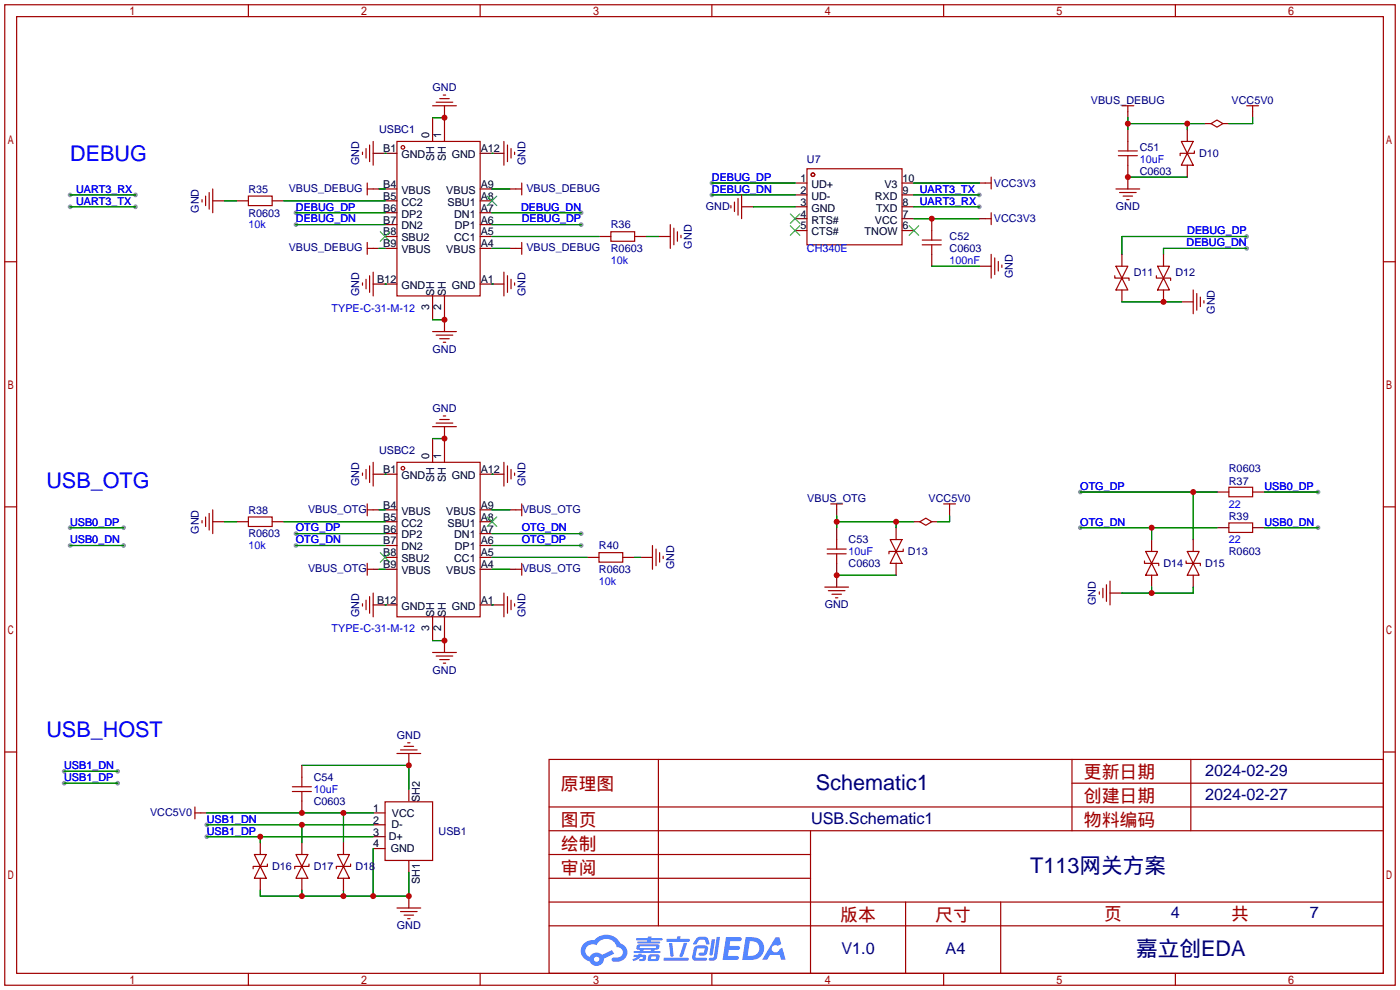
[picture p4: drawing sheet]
<svg xmlns="http://www.w3.org/2000/svg" width="299mm" height="212mm" viewBox="0 0 299 212" stroke-linecap="round" stroke-linejoin="round" font-family="sans-serif">
<g fill="#999">
<circle cx="152.1" cy="39.1" r=".51"/>
<circle cx="152.1" cy="41.7" r=".51"/>
<circle cx="63.2" cy="45.5" r=".51"/>
<circle cx="63.2" cy="48" r=".51"/>
<circle cx="124.2" cy="48" r=".51"/>
<circle cx="124.2" cy="45.5" r=".51"/>
<circle cx="63.2" cy="114" r=".51"/>
<circle cx="63.2" cy="116.6" r=".51"/>
<circle cx="124.2" cy="116.6" r=".51"/>
<circle cx="124.2" cy="114" r=".51"/>
<circle cx="266.4" cy="50.5" r=".51"/>
<circle cx="266.4" cy="53.1" r=".51"/>
<circle cx="230.9" cy="105.2" r=".51"/>
<circle cx="281.7" cy="105.2" r=".51"/>
<circle cx="281.7" cy="112.8" r=".51"/>
<circle cx="230.9" cy="112.8" r=".51"/>
<circle cx="44.2" cy="176.3" r=".51"/>
<circle cx="44.2" cy="178.8" r=".51"/>
<circle cx="15" cy="112.8" r=".51"/>
<circle cx="26.4" cy="112.8" r=".51"/>
<circle cx="26.4" cy="116.6" r=".51"/>
<circle cx="15" cy="116.6" r=".51"/>
<circle cx="13.7" cy="164.8" r=".51"/>
<circle cx="25.1" cy="164.8" r=".51"/>
<circle cx="13.7" cy="167.4" r=".51"/>
<circle cx="25.1" cy="167.4" r=".51"/>
<circle cx="15" cy="41.7" r=".51"/>
<circle cx="29" cy="41.7" r=".51"/>
<circle cx="15" cy="44.2" r=".51"/>
<circle cx="29" cy="44.2" r=".51"/>
<circle cx="209.3" cy="41.7" r=".51"/>
<circle cx="209.3" cy="44.2" r=".51"/>
</g>
<g fill="none" stroke="#a10000" stroke-width=".25">
<path d="M1 1h297.2v209.6h-297.2zM3.6 3.6h292.1v204.4h-292.1zM53.1 1v2.6M102.6 1v2.6M152.1 1v2.6M201.7 1v2.6M251.2 1v2.6M1 55.9h2.6M295.7 55.9h2.5M1 108.3h2.6M295.7 108.3h2.5M1 160.7h2.6"/>
<path d="M117.3 162.3h178.4v45.7h-178.4zM117.3 177.5h178.4M117.3 172.5h178.4M140.7 162.3v35.6M173.2 177.5v30.5M229.1 162.3v15.2M229.1 167.4h66.6M254.5 162.3v15.2M295.7 160.7h2.5M117.3 182.6h55.9M117.3 197.9h178.4M117.3 192.8h178.4"/>
<path d="M117.3 187.7h55.9M193.5 192.8v15.2M213.9 192.8v15.2M53.1 208v2.6M102.6 208v2.6M152.1 208v2.6M201.7 208v2.6M251.2 208v2.6"/>
</g>
<g fill="#5487ff">
<path d="M155.2 200.3h2.6a.48 .48 0 0 1 .7 .4 .48 .48 0 0 1-.6 .4h-1.8l-.2 1.1h1.9a.43 .43 0 0 1 .4 .4 .43 .43 0 0 1-.5 .4h-1.9l-.2 1.3h1.7a.45 .45 0 0 1 .5 .2 .45 .45 0 0 1-.1 .6h-3.3z"/>
<path d="M165.7 200.3h.9l.4 1.5-.8 .3a.84 .84 0 0 0-1.2 .3 .84 .84 0 0 0 .4 1.1 .84 .84 0 0 0 1.1-.4l.1-.2 .6-.3 .7 2.5h-1l-.2-1h-2.1l-.6 1h-1.1z"/>
<path d="M152.1 200.8h.7l-.5 3.1a.36 .36 0 0 1-.3 .3 .36 .36 0 0 1-.4-.3z"/>
<path d="M153.2 200.2h.7l-.6 4.3a1.13 1.13 0 0 1-1.8 .6l.2-.4h.7l.2-.2z"/>
<path d="M148.9 200.6l.6-.4h1a.77 .77 0 0 1 .9 .5l.3 1-.2 .2h-.5l-.3-.9-.2-.2-1 .1-.7 1-.6-.1-.1-.2z"/>
<path d="M148.4 202.4l.6-.3h1.7a.81 .81 0 0 1 .7 .5 .81 .81 0 0 1-.2 .8 .81 .81 0 0 1-.9 .8h-.7a.32 .32 0 0 1-.3-.3 .32 .32 0 0 1 .4-.3h.7l.2-.9-1.6 .1-.4 1.8 2.2 .1a.32 .32 0 0 1 .3 .4 .32 .32 0 0 1-.4 .2h-2.2l-.5-.3-.1-.5z"/>
<path d="M141.9 204.7h5a.33 .33 0 0 1 .3 .3 .33 .33 0 0 1-.3 .3h-4.9l-.2-.1z"/>
<path d="M146.1 201.5h.8l-.7 2a.98 .98 0 0 1-.7 1.1l-.3-.3z"/>
<path d="M143 201.6h.7l.3 2.5a.34 .34 0 0 1-.3 .4 .34 .34 0 0 1-.4-.3z"/>
<path d="M142.5 200.7h2.1l.3-.6h.6l-.1 .6h1.7a.32 .32 0 0 1 .4 .3 .32 .32 0 0 1-.4 .3h-4.5l-.2-.2z"/>
<path d="M135.5 204.1h.9l.1-.3h.6v.3h.8a.82 .82 0 0 1-.5 1.3h-.8v-.4l.7-.1 .1-.3a.68 .68 0 0 0-1 .4l-1.1 .4-.1-.4 .9-.5h-.7z"/>
<path d="M136 200.5h2.4l.1-.3h.7v.3h2.2l.2 .3-.2 .2h-2.3v.2h1.8l.2 .3-.2 .1h-4.5l-.1-.4h2l.1-.2h-2.3l-.1-.2z"/>
<path d="M159.4 200.3l-.8 4.9h1.7a2.5 2.5 0 0 0 3-2.5 2.5 2.5 0 0 0-3.1-2.4zM160.3 201.1a1.61 1.61 0 0 1 2 1.5 1.61 1.61 0 0 1-1.8 1.7h-.7z"/>
<path d="M136.2 202a.55 .55 0 0 0-.2 .8 .55 .55 0 0 0 .7 .2l.1 .3h-1.3v.3l5.4 .1 .3-.2-.2-.2h-1.2l.2-.3a.7 .7 0 0 0 .8-.3 .7 .7 0 0 0 0-.8l-4.2-.1zM136.8 202.3l3.3-.1 .1 .1-.2 .3h-3.2zM137.5 203h1.7l-.2 .3h-1.4z"/>
<path d="M138.6 204.2a1.05 1.05 0 0 0 0 1.2 2.91 2.91 0 0 0 2.2-.2 .98 .98 0 0 0 0-1.2h-1.6zM139.2 204.5l.9-.1 .1 .4-.2 .2-.8-.1z"/>
<path d="M124.9 201.6a2.23 2.23 0 0 0-.7 2.3 2.23 2.23 0 0 0 1.8 1.6 1.58 1.58 0 0 0 1.8 .9 1.58 1.58 0 0 0 1.3-1.5l2.2-1.1-.5-.7-2.1 1a1.65 1.65 0 0 0-2.7 .4 1.45 1.45 0 0 1-.8-1.9 1.45 1.45 0 0 1 2-.7l.3 .1a2.3 2.3 0 0 1 2.3-1.3 2.3 2.3 0 0 1 2 1.7 1.12 1.12 0 0 1 1.3 1 1.12 1.12 0 0 1-1.1 1.2h-.7a.45 .45 0 0 0-.6 .4 .45 .45 0 0 0 .5 .5 2.21 2.21 0 0 0 2.2-.5 2.21 2.21 0 0 0 .5-2.3 2.13 2.13 0 0 0-1.3-1.1 3.3 3.3 0 0 0-5.6-.7l-1.1 .1zM127 205a.57 .57 0 0 1 1.1 0 .57 .57 0 0 1-1.1 0z"/>
</g>
<g fill="none" stroke="#a10000" stroke-width=".25">
<path d="M77.5 32.5v.5M78.2 31.8v2M78.5 39.1v2.6M79 31v3.5M79.8 30.2v5.1M84.8 30.2h17.8v33h-17.8zM92.5 22.6h5M93.2 21.8h3.6M94 21.1h2M94.7 20.3h.5M107.7 30.2v5.1M108.5 31v3.5"/>
<path d="M109.2 31.8v2M110 32.5v.5M111.5 39.1v2.6M172.5 36.1h20.3v16.2h-20.3zM210.6 39.1h1.2M211.8 37.8v2.6M239 33.3h4.1M239 32.3h4.1M239.8 22.6h2.5M241 22.6v1.3M241 30.2v2.1M241 33.3v2"/>
<path d="M252.5 30.2h2.5l-1.3 2.6zM253.7 32.8l1.3 2.5h-2.5zM255.3 32.3v.5h-3.1v.5M258.8 26.4l1.3-.7 1.3 .7-1.3 .8zM266.4 22.6h2.6M267.7 22.6v1.3M43.2 42.7v.5M43.9 41.9v2M44.7 41.1v3.6M45.5 40.4v5.1M53.1 41.9h5.1v2h-5.1zM78.2 59.7v2"/>
<path d="M78.5 51.8v2.6M78.5 40.4h1.3M78.5 53.1h1.3M79 58.9v3.6M79.8 58.2v5M107.7 58.2v5M108.5 58.9v3.6M109.2 59.7v2M110.2 40.4h1.3M110.2 53.1h1.3M111.5 51.8v2.6M130.6 49.5h5v2.1h-5z"/>
<path d="M143.3 48v5.1M144 48.8v3.5M144.8 49.5v2.1M145.5 50.3v.5M156.2 43.9v.5M157 43.2v2M157.7 42.4v3.6M158.5 41.7v5M197.1 52.3h4.1M197.1 51.3h4.1M199.1 49.3v2M199.1 52.3v2.1"/>
<path d="M210.6 46.7h1.2M211.8 45.5v2.5M211.8 54.4v5M212.6 55.1v3.6M213.4 55.9v2M214.1 56.6v.6M238.3 58.9v.5h3v.5M238.5 56.9h2.5l-1.2 2.5zM238.5 40.4h5.1M239.3 41.1h3.5M239.8 59.4l1.2 2.6h-2.5zM240 41.9h2.1"/>
<path d="M240.8 42.7h.5M247.1 58.9v.5h3.1v.5M247.4 56.9h2.5l-1.2 2.5zM248.7 59.4l1.2 2.6h-2.5zM77.5 60.5v.5M92.5 70.9h5M93.2 71.6h3.6M94 72.4h2M94.7 73.2h.5M110 60.5v.5M255 62v5.1M255.8 62.7v3.6"/>
<path d="M256.5 63.5v2M257.3 64.3v.5M79 99.6v3.5M79.8 98.8v5.1M84.8 98.8h17.8v33h-17.8zM92.5 91.2h5M93.2 90.4h3.6M94 89.7h2M94.7 88.9h.5M107.7 98.8v5.1M108.5 99.6v3.5M43.2 111.3v.5"/>
<path d="M43.9 110.5v2M44.7 109.7v3.6M45.5 109v5M53.1 110.5h5.1v2h-5.1zM77.5 101.1v.5M78.2 100.3v2.1M78.5 107.7v2.5M78.5 109h1.3M109.2 100.3v2.1M110 101.1v.5M110.2 109h1.3M111.5 107.7v2.5"/>
<path d="M128 118.1h5.1v2h-5.1zM139.4 116.6v5.1M140.2 117.3v3.6M141 118.1v2M141.7 118.9v.5M176.8 118.4h4M176.8 117.3h4M177.5 107.7h2.6M178.8 107.7v1.3M178.8 115.3v2M178.8 118.4v2M190.2 115.3h2.6l-1.3 2.6z"/>
<path d="M191.5 117.9l1.3 2.5h-2.6zM193 117.3v.6h-3v.5M196.6 111.5l1.3-.8 1.2 .8-1.2 .8zM201.7 107.7h2.5M202.9 107.7v1.3M244.6 119.9v.5h3v.5M244.9 117.9h2.5l-1.3 2.5zM253.5 119.9v.5h3v.5M253.7 117.9h2.6l-1.3 2.5zM262.6 104.1h5.1v2.1h-5.1zM262.6 111.8h5.1v2h-5.1zM77.5 129v.5"/>
<path d="M78.2 128.3v2M78.5 120.4v2.5M78.5 121.7h1.3M79 127.5v3.6M79.8 126.7v5.1M92.5 139.4h5M107.7 126.7v5.1M108.5 127.5v3.6M109.2 128.3v2M110 129v.5M110.2 121.7h1.3M111.5 120.4v2.5"/>
<path d="M176.3 125.5h5.1M177 126.2h3.6M177.8 127h2M178.6 127.8h.5M234.9 126.5v.5M235.7 125.7v2.1M236.5 125v3.5M237.2 124.2v5.1M246.1 120.4l1.3 2.5h-2.5zM255 120.4l1.3 2.5h-2.6zM86.4 159.5h2M87.1 158.8h.5"/>
<path d="M93.2 140.2h3.6M94 141h2M94.7 141.7h.5M41.7 172.5v2.5M41.7 173.7h1.2M62.5 169.2h4M62.5 168.1h4M64.5 166.1v2M64.5 169.2v2M82.3 171.4h10.2v12.5h-10.2zM84.8 161h5.1M85.6 160.3h3.6"/>
<path d="M54.4 182.6h2.5l-1.3 2.6zM55.6 185.2l1.3 2.5h-2.5zM57.1 184.7v.5h-3v.5M63.2 182.6h2.6l-1.3 2.6zM64.5 185.2l1.3 2.5h-2.6zM66 184.7v.5h-3v.5M72.1 182.6h2.6l-1.3 2.6zM73.4 185.2l1.3 2.5h-2.6zM74.9 184.7v.5h-3v.5M84.8 194.1h5.1M85.6 194.8h3.6M86.4 195.6h2"/>
<path d="M87.1 196.3h.5"/>
<circle cx="86.1" cy="31.5" r=".38"/>
<circle cx="173.7" cy="37.3" r=".38"/>
<circle cx="86.1" cy="100.1" r=".38"/>
</g>
<g fill="none" stroke="#870000" stroke-width=".25">
<path d="M79.8 32.8h5M92.5 25.1v5.1M95 22.6v7.6M102.6 32.8h5.1M169.9 39.1h2.6M192.8 39.1h2.5M209.3 39.1h1.3M241 23.9v1.2M241 27.7v2.5M241 35.3v5.1M253.7 27.7v2.5M253.7 35.3v2.5"/>
<path d="M257.6 26.4h1.2M261.4 26.4h1.2M267.7 23.9v1.2M45.5 42.9h2.5M50.5 42.9h2.6M58.2 42.9h2.5M79.8 40.4h1.2M79.8 53.1h1.2M82.3 40.4h2.5M82.3 42.9h2.5M82.3 45.5h2.5M82.3 48h2.5"/>
<path d="M82.3 50.5h2.5M82.3 53.1h2.5M102.6 40.4h2.6M102.6 42.9h2.6M102.6 45.5h2.6M102.6 48h2.6M102.6 50.5h2.6M102.6 53.1h2.6M109 40.4h1.2M109 53.1h1.2M128 50.5h2.6M135.6 50.5h2.6"/>
<path d="M140.7 50.5h2.6M158.5 44.2h2.5M169.9 41.7h2.6M169.9 44.2h2.6M169.9 46.7h2.6M169.9 49.3h2.6M192.8 41.7h2.5M192.8 44.2h2.5M192.8 46.7h2.5M192.8 49.3h2.5M199.1 46.7v2.6M199.1 54.4v2.5"/>
<path d="M209.3 46.7h1.3M209.3 56.9h2.5M239.8 54.4v2.5M248.7 54.4v2.5M79.8 60.7h5M92.5 63.2v5.1M95 63.2v7.7M102.6 60.7h5.1M239.8 62v2.5M248.7 62v2.5M252.5 64.5h2.5M92.5 93.7v5.1"/>
<path d="M95 91.2v7.6M45.5 111.5h2.5M50.5 111.5h2.6M58.2 111.5h2.5M79.8 101.3h5M79.8 109h1.2M82.3 109h2.5M82.3 111.5h2.5M82.3 114h2.5M82.3 116.6h2.5M82.3 119.1h2.5M102.6 101.3h5.1"/>
<path d="M102.6 109h2.6M102.6 111.5h2.6M102.6 114h2.6M102.6 116.6h2.6M102.6 119.1h2.6M109 109h1.2M125.5 119.1h2.5M133.1 119.1h2.5M136.9 119.1h2.5M178.8 109v1.2M178.8 112.8v2.5M191.5 112.8v2.5"/>
<path d="M195.3 111.5h1.3M199.1 111.5h1.3M202.9 109v1.2M246.1 115.3v2.6M255 115.3v2.6M260.1 105.2h2.5M260.1 112.8h2.5M267.7 105.2h2.6M267.7 112.8h2.6M79.8 121.7h1.2M79.8 129.3h5M82.3 121.7h2.5"/>
<path d="M92.5 131.8v5.1M95 131.8v7.6M102.6 121.7h2.6M102.6 129.3h5.1M109 121.7h1.2M178.8 120.4v5.1M191.5 120.4v2.5M237.2 126.7h2.6M246.1 122.9v2.6M255 122.9v2.6M42.9 173.7h1.3M64.5 163.6v2.5"/>
<path d="M64.5 171.2v2.5M79.8 173.7h2.5M79.8 176.3h2.5M79.8 178.8h2.5M87.4 161v2.6M87.4 168.7v2.5M55.6 180.1v2.5M55.6 187.7v2.5M64.5 180.1v2.5M64.5 187.7v2.5M73.4 180.1v2.5M73.4 187.7v2.5"/>
<path d="M79.8 181.4h2.5M87.4 183.9v2.5M87.4 191.5v2.6"/>
</g>
<g fill="none" stroke="#3c3" stroke-width=".25">
<path d="M81.3 49.5l2 2.1M83.3 49.5l-2 2.1M104.1 41.9l2.1 2M106.2 41.9l-2.1 2M168.9 45.7l2 2.1M168.9 48.3l2 2M170.9 45.7l-2 2.1M170.9 48.3l-2 2M194.3 48.3l2 2M196.3 48.3l-2 2M81.3 118.1l2 2M83.3 118.1l-2 2"/>
<path d="M104.1 110.5l2.1 2M106.2 110.5l-2.1 2"/>
</g>
<g fill="none" stroke="#008700" stroke-width=".25">
<path d="M82.3 32.8h.1M92.5 25.1h2.5M105.2 32.8h.1M152.1 39.1h17.8M195.3 39.1h14M241 25.1v2.6M241 26.4h16.6M241 37.8h12.7M253.7 26.4v1.3M267.7 25.1v1.3h-5.1M15 41.7h14M15 44.2h14"/>
<path d="M48 42.9h2.5M60.7 42.9h21.6M63.2 45.5h19.1M63.2 48h19.1M81 40.4h1.3M81 53.1h1.3M105.2 45.5h19M105.2 48h19M105.2 40.4h3.8M105.2 53.1h3.8M105.2 50.5h22.8M138.2 50.5h2.5"/>
<path d="M152.1 41.7h17.8M161 44.2h8.9M195.3 41.7h14M195.3 44.2h14M195.3 46.7h14M199.1 56.9h10.2M266.4 53.1h-17.7v1.3M266.4 50.5h-26.6v3.9M82.3 60.7h.1M92.5 68.3h2.5M105.2 60.7h.1M239.8 64.5h12.7"/>
<path d="M92.5 93.7h2.5M15 116.6h11.4M15 112.8h11.4M48 111.5h2.5M60.7 111.5h21.6M63.2 114h19.1M63.2 116.6h19.1M81 109h1.3M82.3 101.3h.1M105.2 101.3h.1M105.2 114h19M105.2 116.6h19"/>
<path d="M105.2 109h3.8M105.2 119.1h20.3M135.6 119.1h1.3M178.8 110.2v2.6M178.8 111.5h16.5M191.5 111.5v1.3M202.9 110.2v1.3h-2.5M230.9 105.2h29.2M230.9 112.8h29.2M246.1 112.8v2.5M255 105.2v10.1M270.3 105.2h11.4"/>
<path d="M270.3 112.8h11.4M81 121.7h1.3M82.3 129.3h.1M92.5 136.9h2.5M105.2 129.3h.1M105.2 121.7h3.8M178.8 122.9h12.7M246.1 125.5v1.2M255 125.5v1.2h-15.2M13.7 164.8h11.4M13.7 167.4h11.4M44.2 173.7h35.6"/>
<path d="M44.2 176.3h35.6M44.2 178.8h35.6M55.6 178.8v1.3M64.5 163.6h22.9v5.1M64.5 176.3v3.8M73.4 173.7v6.4M64.5 190.2v1.3M73.4 190.2v1.3M79.8 181.4v10.1M87.4 186.4v5.1h-31.8v-1.3"/>
</g>
<g fill="#c00">
<circle cx="199.1" cy="46.7" r=".63"/>
<circle cx="241" cy="26.4" r=".63"/>
<circle cx="253.7" cy="26.4" r=".63"/>
<circle cx="241" cy="37.8" r=".63"/>
<circle cx="95" cy="25.1" r=".63"/>
<circle cx="95" cy="68.3" r=".63"/>
<circle cx="178.8" cy="111.5" r=".63"/>
<circle cx="191.5" cy="111.5" r=".63"/>
<circle cx="178.8" cy="122.9" r=".63"/>
<circle cx="95" cy="93.7" r=".63"/>
<circle cx="95" cy="136.9" r=".63"/>
<circle cx="248.7" cy="64.5" r=".63"/>
<circle cx="255" cy="105.2" r=".63"/>
<circle cx="246.1" cy="112.8" r=".63"/>
<circle cx="246.1" cy="126.7" r=".63"/>
<circle cx="87.4" cy="163.6" r=".63"/>
<circle cx="87.4" cy="191.5" r=".63"/>
<circle cx="79.8" cy="191.5" r=".63"/>
<circle cx="73.4" cy="191.5" r=".63"/>
<circle cx="64.5" cy="191.5" r=".63"/>
<circle cx="73.4" cy="173.7" r=".63"/>
<circle cx="64.5" cy="173.7" r=".63"/>
<circle cx="64.5" cy="176.3" r=".63"/>
<circle cx="55.6" cy="178.8" r=".63"/>
</g>
<g font-size="4.6" fill="#00f">
<text x="15" y="34.4">DEBUG</text>
<text x="9.9" y="104.2">USB_OTG</text>
<text x="9.9" y="157.6">USB_HOST</text>
</g>
<g font-size="4.6" fill="#000080">
<text x="174.4" y="168.8">Schematic1</text>
<text x="220.2" y="186.6">T113网关方案</text>
<text x="242.8" y="204.3">嘉立创EDA</text>
</g>
<g font-size="3.8" fill="#a00000">
<text x="231.6" y="166.4">更新日期</text>
<text x="119.9" y="168.9">原理图</text>
<text x="231.6" y="171.5">创建日期</text>
<text x="119.9" y="176.5">图页</text>
<text x="231.6" y="176.5">物料编码</text>
<text x="119.9" y="181.6">绘制</text>
<text x="119.9" y="186.7">审阅</text>
<text x="179.6" y="196.9">版本</text>
<text x="199.9" y="196.9">尺寸</text>
<text x="236" y="196.6">页</text>
<text x="263.1" y="196.6">共</text>
</g>
<g font-size="3.5" fill="#000080">
<text x="257.6" y="165.9">2024-02-29</text>
<text x="257.6" y="171">2024-02-27</text>
<text x="173.3" y="176">USB.Schematic1</text>
<text x="250.2" y="196.1">4</text>
<text x="280" y="196.1">7</text>
<text x="179.8" y="204">V1.0</text>
<text x="202.1" y="204">A4</text>
</g>
<g font-size="2.3" fill="#000080">
<text x="92.4" y="19.5">GND</text>
<text x="233.2" y="22.1">VBUS_DEBUG</text>
<text x="263.2" y="22.1">VCC5V0</text>
<text x="81" y="28.5">USBC1</text>
<text x="76.8" y="35.3" transform="rotate(-90 76.8 35.3)">GND</text>
<text x="112.3" y="35.3" transform="rotate(-90 112.3 35.3)">GND</text>
<text x="172.5" y="34.8">U7</text>
<text x="243.6" y="32.3">C51</text>
<text x="256.3" y="33.6">D10</text>
<text x="53.1" y="41.2">R35</text>
<text x="61.7" y="41">VBUS_DEBUG</text>
<text x="112.5" y="41">VBUS_DEBUG</text>
<text x="212.4" y="39.9">VCC3V3</text>
<text x="243.6" y="37.4">C0603</text>
<text x="42.5" y="45.5" transform="rotate(-90 42.5 45.5)">GND</text>
<text x="53.1" y="46.3">R0603</text>
<text x="150.9" y="44.9">GND</text>
<text x="212.4" y="47.5">VCC3V3</text>
<text x="238.5" y="44.9">GND</text>
<text x="61.7" y="53.7">VBUS_DEBUG</text>
<text x="112.5" y="53.7">VBUS_DEBUG</text>
<text x="130.6" y="48.8">R36</text>
<text x="130.6" y="53.9">R0603</text>
<text x="147.9" y="53.1" transform="rotate(-90 147.9 53.1)">GND</text>
<text x="202.9" y="51.4">C52</text>
<text x="202.9" y="53.9">C0603</text>
<text x="216.5" y="59.5" transform="rotate(-90 216.5 59.5)">GND</text>
<text x="242.3" y="59">D11</text>
<text x="251.2" y="59">D12</text>
<text x="76.8" y="63.3" transform="rotate(-90 76.8 63.3)">GND</text>
<text x="112.3" y="63.3" transform="rotate(-90 112.3 63.3)">GND</text>
<text x="259.6" y="67.1" transform="rotate(-90 259.6 67.1)">GND</text>
<text x="92.4" y="75.4">GND</text>
<text x="92.4" y="88.1">GND</text>
<text x="81" y="97.1">USBC2</text>
<text x="262.6" y="100.9">R0603</text>
<text x="76.8" y="103.9" transform="rotate(-90 76.8 103.9)">GND</text>
<text x="112.3" y="103.9" transform="rotate(-90 112.3 103.9)">GND</text>
<text x="172.5" y="107.2">VBUS_OTG</text>
<text x="198.5" y="107.2">VCC5V0</text>
<text x="262.6" y="103.7">R37</text>
<text x="53.1" y="109.8">R38</text>
<text x="65.8" y="109.5">VBUS_OTG</text>
<text x="111.6" y="109.5">VBUS_OTG</text>
<text x="262.6" y="111">R39</text>
<text x="42.5" y="114.1" transform="rotate(-90 42.5 114.1)">GND</text>
<text x="53.1" y="114.9">R0603</text>
<text x="128" y="117.4">R40</text>
<text x="181.4" y="116.1">C53</text>
<text x="194.1" y="118.7">D13</text>
<text x="262.6" y="118.7">R0603</text>
<text x="65.8" y="122.2">VBUS_OTG</text>
<text x="111.6" y="122.2">VBUS_OTG</text>
<text x="128" y="122.5">R0603</text>
<text x="144.1" y="121.7" transform="rotate(-90 144.1 121.7)">GND</text>
<text x="181.4" y="121.2">C0603</text>
<text x="248.7" y="121.2">D14</text>
<text x="257.6" y="121.2">D15</text>
<text x="76.8" y="131.9" transform="rotate(-90 76.8 131.9)">GND</text>
<text x="112.3" y="131.9" transform="rotate(-90 112.3 131.9)">GND</text>
<text x="176.3" y="130">GND</text>
<text x="234.2" y="129.3" transform="rotate(-90 234.2 129.3)">GND</text>
<text x="92.4" y="143.9">GND</text>
<text x="84.8" y="157.9">GND</text>
<text x="67.1" y="166.9">C54</text>
<text x="67.1" y="172">C0603</text>
<text x="32.1" y="174.3">VCC5V0</text>
<text x="93.7" y="178.4">USB1</text>
<text x="58.2" y="186">D16</text>
<text x="67.1" y="186">D17</text>
<text x="75.9" y="186">D18</text>
<text x="84.8" y="198.6">GND</text>
</g>
<g font-size="2.3">
<text x="91.7" y="29.4" transform="rotate(-90 91.7 29.4)">0</text>
<text x="94.3" y="29.4" transform="rotate(-90 94.3 29.4)">1</text>
<text x="81.9" y="32.5">B1</text>
<text x="85.8" y="33.8">GND</text>
<text x="92.8" y="34.4" transform="rotate(-90 92.8 34.4)">SH</text>
<text x="95.3" y="34.4" transform="rotate(-90 95.3 34.4)">SH</text>
<text x="96.5" y="33.8">GND</text>
<text x="102.7" y="32.5">A12</text>
<text x="81.9" y="40.2">B4</text>
<text x="85.8" y="41.4">VBUS</text>
<text x="95.4" y="41.4">VBUS</text>
<text x="102.7" y="40.2">A9</text>
<text x="171.1" y="38.9">1</text>
<text x="171.1" y="41.4">2</text>
<text x="173.4" y="40.2">UD+</text>
<text x="189" y="40.2">V3</text>
<text x="192.9" y="41.4">9</text>
<text x="192.9" y="38.9">10</text>
<text x="81.9" y="42.7">B5</text>
<text x="81.9" y="45.2">B6</text>
<text x="81.9" y="47.8">B7</text>
<text x="85.8" y="44">CC2</text>
<text x="85.8" y="46.5">DP2</text>
<text x="95.6" y="44">SBU1</text>
<text x="97.1" y="46.5">DN1</text>
<text x="102.7" y="47.8">A6</text>
<text x="102.7" y="45.2">A7</text>
<text x="102.7" y="42.7">A8</text>
<text x="171.1" y="44">3</text>
<text x="171.1" y="46.5">4</text>
<text x="173.4" y="42.7">UD-</text>
<text x="173.4" y="45.2">GND</text>
<text x="173.4" y="47.8">RTS#</text>
<text x="187" y="47.8">VCC</text>
<text x="187" y="42.7">RXD</text>
<text x="187.2" y="45.2">TXD</text>
<text x="192.9" y="46.5">7</text>
<text x="192.9" y="44">8</text>
<text x="81.9" y="50.3">B8</text>
<text x="81.9" y="52.9">B9</text>
<text x="85.8" y="49">DN2</text>
<text x="85.8" y="51.6">SBU2</text>
<text x="97.1" y="51.6">CC1</text>
<text x="97.2" y="49">DP1</text>
<text x="102.7" y="52.9">A4</text>
<text x="102.7" y="50.3">A5</text>
<text x="171.1" y="49">5</text>
<text x="173.4" y="50.3">CTS#</text>
<text x="184.8" y="50.3">TNOW</text>
<text x="192.9" y="49">6</text>
<text x="85.8" y="54.1">VBUS</text>
<text x="95.4" y="54.1">VBUS</text>
<text x="80.6" y="60.5">B12</text>
<text x="85.8" y="61.7">GND</text>
<text x="92.8" y="63.2" transform="rotate(-90 92.8 63.2)">SH</text>
<text x="95.3" y="63.2" transform="rotate(-90 95.3 63.2)">SH</text>
<text x="96.5" y="61.7">GND</text>
<text x="102.7" y="60.5">A1</text>
<text x="91.7" y="66.3" transform="rotate(-90 91.7 66.3)">3</text>
<text x="94.3" y="66.3" transform="rotate(-90 94.3 66.3)">2</text>
<text x="81.9" y="101.1">B1</text>
<text x="91.7" y="98" transform="rotate(-90 91.7 98)">0</text>
<text x="94.3" y="98" transform="rotate(-90 94.3 98)">1</text>
<text x="102.7" y="101.1">A12</text>
<text x="85.8" y="102.4">GND</text>
<text x="92.8" y="103" transform="rotate(-90 92.8 103)">SH</text>
<text x="95.3" y="103" transform="rotate(-90 95.3 103)">SH</text>
<text x="96.5" y="102.4">GND</text>
<text x="81.9" y="108.7">B4</text>
<text x="81.9" y="111.3">B5</text>
<text x="81.9" y="113.8">B6</text>
<text x="85.8" y="110">VBUS</text>
<text x="85.8" y="112.5">CC2</text>
<text x="95.4" y="110">VBUS</text>
<text x="95.6" y="112.5">SBU1</text>
<text x="102.7" y="113.8">A7</text>
<text x="102.7" y="111.3">A8</text>
<text x="102.7" y="108.7">A9</text>
<text x="81.9" y="116.4">B7</text>
<text x="81.9" y="118.9">B8</text>
<text x="85.8" y="115.1">DP2</text>
<text x="85.8" y="117.6">DN2</text>
<text x="97.1" y="115.1">DN1</text>
<text x="97.2" y="117.6">DP1</text>
<text x="102.7" y="118.9">A5</text>
<text x="102.7" y="116.4">A6</text>
<text x="81.9" y="121.4">B9</text>
<text x="85.8" y="120.2">SBU2</text>
<text x="85.8" y="122.7">VBUS</text>
<text x="95.4" y="122.7">VBUS</text>
<text x="97.1" y="120.2">CC1</text>
<text x="102.7" y="121.4">A4</text>
<text x="80.6" y="129.1">B12</text>
<text x="85.8" y="130.3">GND</text>
<text x="92.8" y="131.8" transform="rotate(-90 92.8 131.8)">SH</text>
<text x="95.3" y="131.8" transform="rotate(-90 95.3 131.8)">SH</text>
<text x="96.5" y="130.3">GND</text>
<text x="102.7" y="129.1">A1</text>
<text x="91.7" y="134.9" transform="rotate(-90 91.7 134.9)">3</text>
<text x="94.3" y="134.9" transform="rotate(-90 94.3 134.9)">2</text>
<text x="79.8" y="173.5">1</text>
<text x="89.7" y="171.5" transform="rotate(-90 89.7 171.5)">SH2</text>
<text x="79.8" y="176">2</text>
<text x="79.8" y="178.6">3</text>
<text x="83.1" y="179.6">D+</text>
<text x="83.7" y="177.1">D-</text>
<text x="83.8" y="174.5">VCC</text>
<text x="79.8" y="181.1">4</text>
<text x="83.5" y="182.1">GND</text>
<text x="89.7" y="188.9" transform="rotate(-90 89.7 188.9)">SH1</text>
</g>
<g font-size="2.3" fill="#00f">
<text x="243.6" y="34.8">10uF</text>
<text x="16.3" y="41.2">UART3_RX</text>
<text x="152.1" y="38.7">DEBUG_DP</text>
<text x="152.1" y="41.2">DEBUG_DN</text>
<text x="196.6" y="41.2">UART3_TX</text>
<text x="16.3" y="43.7">UART3_TX</text>
<text x="63.2" y="45">DEBUG_DP</text>
<text x="63.2" y="47.5">DEBUG_DN</text>
<text x="111.4" y="45">DEBUG_DN</text>
<text x="111.5" y="47.5">DEBUG_DP</text>
<text x="196.6" y="43.7">UART3_RX</text>
<text x="53.1" y="48.8">10k</text>
<text x="172.5" y="53.9">CH340E</text>
<text x="253.6" y="52.6">DEBUG_DN</text>
<text x="253.7" y="50.1">DEBUG_DP</text>
<text x="130.6" y="56.4">10k</text>
<text x="202.9" y="56.4">100nF</text>
<text x="70.9" y="66.6">TYPE-C-31-M-12</text>
<text x="230.9" y="104.7">OTG_DP</text>
<text x="270.3" y="104.7">USB0_DP</text>
<text x="15" y="112.3">USB0_DP</text>
<text x="63.2" y="113.6">OTG_DP</text>
<text x="111.5" y="113.6">OTG_DN</text>
<text x="230.9" y="112.3">OTG_DN</text>
<text x="262.6" y="108.5">22</text>
<text x="270.3" y="112.3">USB0_DN</text>
<text x="15" y="116.1">USB0_DN</text>
<text x="53.1" y="117.4">10k</text>
<text x="63.2" y="116.1">OTG_DN</text>
<text x="111.5" y="116.1">OTG_DP</text>
<text x="181.4" y="118.7">10uF</text>
<text x="262.6" y="116.1">22</text>
<text x="128" y="125">10k</text>
<text x="70.9" y="135.2">TYPE-C-31-M-12</text>
<text x="13.7" y="164.4">USB1_DN</text>
<text x="13.7" y="166.9">USB1_DP</text>
<text x="67.1" y="169.5">10uF</text>
<text x="44.2" y="175.8">USB1_DN</text>
<text x="44.2" y="178.4">USB1_DP</text>
</g>
</svg>
